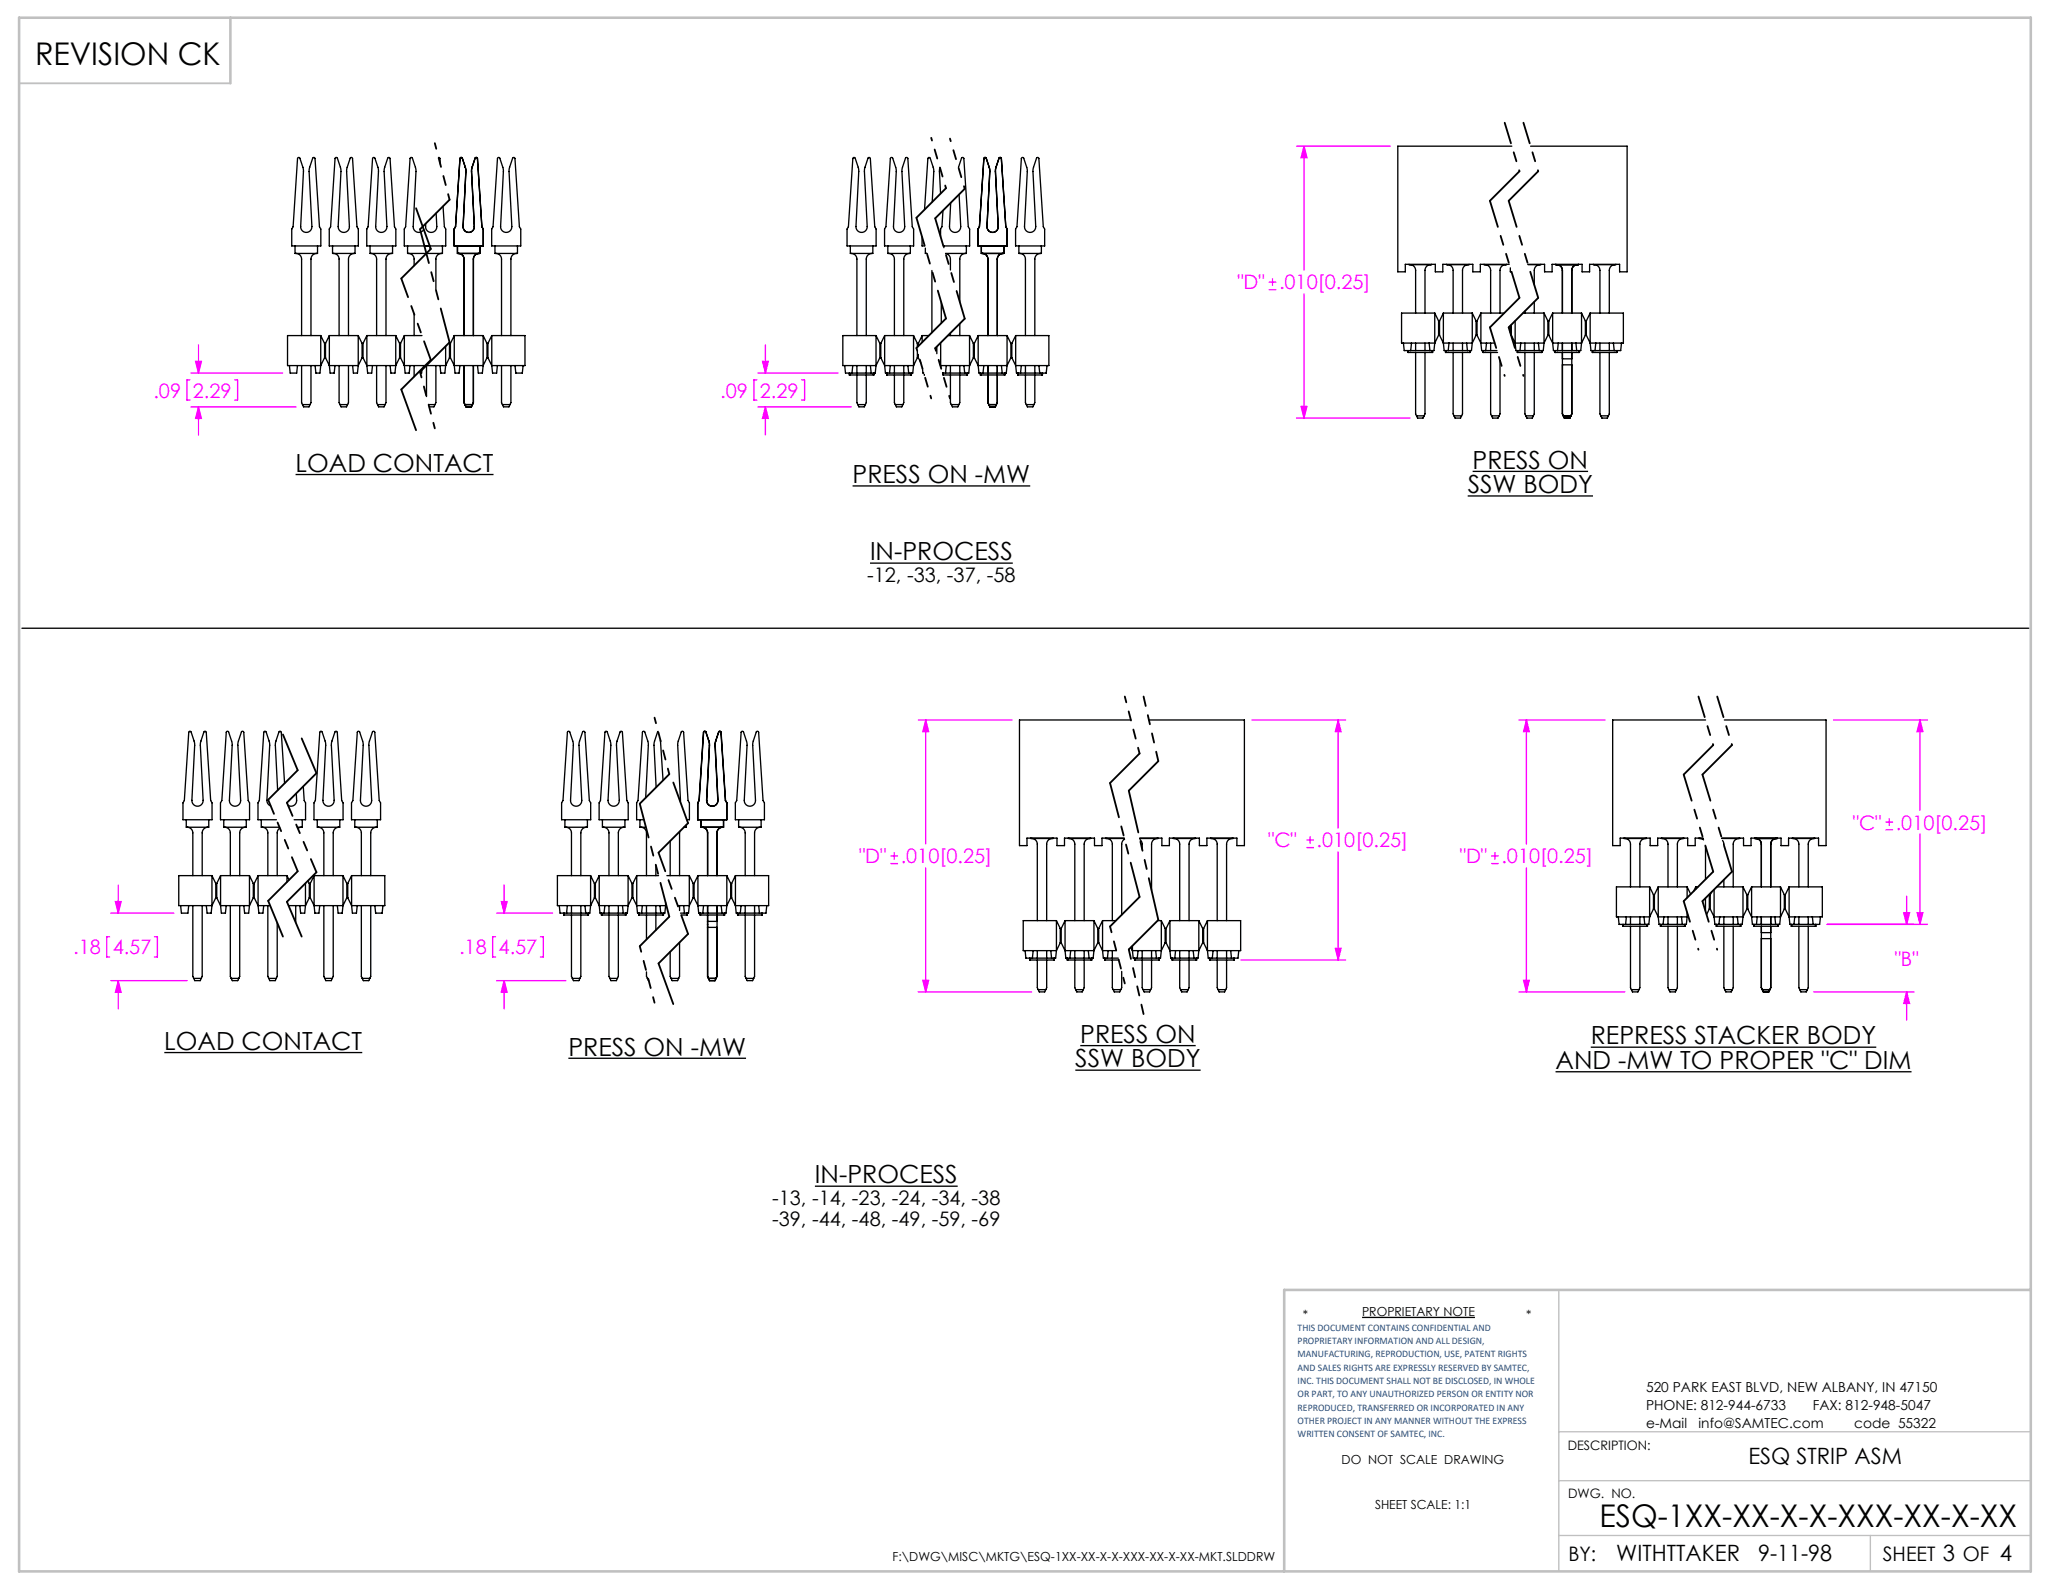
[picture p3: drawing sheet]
<svg xmlns="http://www.w3.org/2000/svg" width="279mm" height="216mm" viewBox="0 0 279 216" stroke-linecap="round" stroke-linejoin="round" font-family="sans-serif">
<g fill="none" stroke="#000" stroke-width=".18">
<path d="M40 64.3h26.8M115.5 65.8h24M117.8 76.3h19.4M198.8 67.2h16.9M199.4 63.8h15.7M3 85.1h271.8M22.3 142.6h26.8M77 143.3h24M145.6 145h17M146.3 141.6h15.6M210.7 145.2h48.2M215.4 141.8h38.7"/>
<path d="M110.4 160.7h19.3M184.5 178.4h15.3"/>
</g>
<path d="M211.1 174.7v38.1M211.1 193.9h63.9M211.1 208h63.9M211.1 200.6h63.9M253.3 208v4.8" fill="none" stroke="#c0c0c0" stroke-width=".18"/>
<path d="M2.6 11.3h28.6" fill="none" stroke="#c0c0c0" stroke-width=".25"/>
<path d="M2.6 2.4h272.4v210.4h-272.4zM31.2 2.4v8.9M275 174.7h-101.1v38.1" fill="none" stroke="#c0c0c0" stroke-width=".35"/>
<g fill="none" stroke="#f0f" stroke-width=".18">
<path d="M175.6 19.8h12.7M176.6 19.8l.4 1.6h-.8zM176.6 19.8v16.8M171.8 39.2h1.1M171.8 38.2h1.1M172.3 37.7v1M176.6 39.8v16.8M25.7 51.5h-.4v2.7h.4M25.9 50.5h12.4M25.9 55.1h14.2M26.5 49h.8l-.4 1.5zM26.9 55.1l.4 1.6h-.8z"/>
<path d="M26.9 46.7v3.8M26.9 55.1v3.8M31.8 51.5h.4v2.7h-.4M102.5 51.5h-.4v2.7h.4M102.6 50.5h10.9M102.6 55.1h12.7M103.3 49h.8l-.4 1.5zM103.7 55.1l.4 1.6h-.8zM103.7 46.7v3.8M103.7 55.1v3.8M108.6 51.5h.4v2.7h-.4M175.6 56.6h15.4"/>
<path d="M176.2 55.1h.8l-.4 1.5zM124.4 97.5h12.7M125.4 97.5l.4 1.6h-.8zM125.4 97.5v16.8M169.5 97.5h12.7M181.2 97.5v14.7M181.2 97.5l.4 1.6h-.8zM205.7 97.5h11.7M206.7 97.5l.4 1.6h-.8zM206.7 97.5v16.8M248.3 97.5h12.7M260 97.5v12.2"/>
<path d="M260 97.5l.4 1.6h-.8zM16 119.9v3.8M68.3 119.9v3.8M120.6 117h1M120.6 115.9h1M121.1 115.4v1M125.4 117.5v16.8M176.9 114.8h1.1M176.9 113.8h1.1M177.4 113.3v1M181.2 115.4v14.6M201.9 117h1.1"/>
<path d="M201.9 115.9h1.1M202.5 115.4v1M206.7 117.5v16.8M255.4 112.4h1M255.4 111.4h1M255.9 110.8v1.1M260 113v12.2M14.9 126.9h-.4v2.7h.4M15 123.7h8.6M15 132.8h10.4M15.6 122.1h.8l-.4 1.6zM16 132.8l.4 1.6h-.8z"/>
<path d="M16 132.8v3.8M20.9 126.9h.4v2.7h-.4M67.1 126.9h-.4v2.7h.4M67.3 123.7h7.5M67.3 132.8h9.3M67.9 122.1h.8l-.4 1.6zM68.3 132.8l.4 1.6h-.8zM68.3 132.8v3.8M73.2 126.9h.4v2.7h-.4M124.4 134.3h15.3M125 132.8h.8l-.4 1.5zM168.1 130h14.1"/>
<path d="M180.8 128.5h.8l-.4 1.5zM205.7 134.3h14.4M206.3 132.8h.8l-.4 1.5zM245.6 134.3h13.6M247.5 125.2h13.5M257.8 123.6h.8l-.4 1.6zM258.2 134.3l.4 1.6h-.8zM258.2 121.4v3.8M258.2 134.3v3.9M259.6 123.6h.8l-.4 1.6z"/>
</g>
<g fill="none" stroke="#000" stroke-width=".25" stroke-dasharray="6.3 1.3 1.3 1.3 1.3 1.3">
<path d="M56.3 28.2l2 5.5M58.3 33.7l-4 4M60.9 27.1l-4 4M128.1 25.5l-4 4M130.7 25.6l-4 4M205.8 23.2l-4 4M208.3 23.2l-4 4M54.3 52.8l2 5.5M58.3 48.8l-4 4M60.9 46.4l-4 4M128.1 43.1l-4 4M130.7 43.2l-4 4"/>
<path d="M205.8 40.3l-4 4M208.3 40.3l-4 4M38.3 99.5l2 4.8M40.3 104.3l-4 4M40.3 118l-4 4M40.9 100l2 4.7M42.9 104.7l-4 4M42.9 118.1l-4 4M90.6 104.9l-4 4M91.2 106l2 5.5M93.2 111.5l-4 4M154.3 102.1l-4 4"/>
<path d="M156.9 103.1l-4 4M232 100.9l-4 4M232 118.1l-4 4M234.6 100.9l-4 4M234.6 118.1l-4 4M36.3 122l2 4.9M38.9 122.1l2 4.8M89.2 130.5l2 5.5M90.6 124.2l-4 4M93.2 126.5l-4 4M154.3 121.5l-4 4M156.9 124.6l-4 4"/>
</g>
<path d="M54.3 37.7l4 11.1M89.2 115.5l4 11" fill="none" stroke="#000" stroke-width=".25" stroke-dasharray="6.3 1.3 1.3 1.3 1.3 1.3" stroke-dashoffset="3.7"/>
<path d="M58.9 19.4l2 7.7M56.9 50.4l2 7.6M88.6 97.2l2 7.7M86.6 128.2l2 7.6" fill="none" stroke="#000" stroke-width=".25" stroke-dasharray="6.3 1.3 1.3 1.3 1.3 1.3" stroke-dashoffset="5.6"/>
<path d="M56.9 31.1l4 15.3M86.6 108.9l4 15.3M150.3 106.1l4 15.4" fill="none" stroke="#000" stroke-width=".25" stroke-dasharray="6.3 1.3 1.3 1.3 1.3 1.3" stroke-dashoffset="1.6"/>
<path d="M126.1 18.7l2 6.8M128.7 18.8l2 6.8M124.1 47.1l2 6.9M126.7 47.2l2 6.8" fill="none" stroke="#000" stroke-width=".25" stroke-dasharray="6.3 1.3 1.3 1.3 1.3 1.3" stroke-dashoffset="6"/>
<path d="M124.1 29.5l4 13.6M126.7 29.6l4 13.6" fill="none" stroke="#000" stroke-width=".25" stroke-dasharray="6.3 1.3 1.3 1.3 1.3 1.3" stroke-dashoffset="2.4"/>
<path d="M36.3 108.3l4 9.7" fill="none" stroke="#000" stroke-width=".25" stroke-dasharray="6.3 1.3 1.3 1.3 1.3 1.3" stroke-dashoffset="4.3"/>
<path d="M38.9 108.7l4 9.4" fill="none" stroke="#000" stroke-width=".25" stroke-dasharray="6.3 1.3 1.3 1.3 1.3 1.3" stroke-dashoffset="4.4"/>
<path d="M203.8 16.6l2 6.6M206.3 16.6l2 6.6M201.8 44.3l2 6.6M204.3 44.3l2 6.6M230 94.3l2 6.6M232.6 94.3l2 6.6M228 122.1l2 6.5M230.6 122.1l2 6.5" fill="none" stroke="#000" stroke-width=".25" stroke-dasharray="6.3 1.3 1.3 1.3 1.3 1.3" stroke-dashoffset="3.4"/>
<path d="M201.8 27.2l4 13.1M204.3 27.2l4 13.1M228 104.9l4 13.2M230.6 104.9l4 13.2" fill="none" stroke="#000" stroke-width=".25" stroke-dasharray="6.3 1.3 1.3 1.3 1.3 1.3" stroke-dashoffset="2.7"/>
<path d="M152.3 94.3l2 7.8M150.3 125.5l2 7.7" fill="none" stroke="#000" stroke-width=".25" stroke-dasharray="6.3 1.3 1.3 1.3 1.3 1.3" stroke-dashoffset="5.5"/>
<path d="M154.9 94.3l2 8.8M152.9 128.6l2 8.8" fill="none" stroke="#000" stroke-width=".25" stroke-dasharray="6.3 1.3 1.3 1.3 1.3 1.3" stroke-dashoffset="5"/>
<path d="M152.9 107.1l4 17.5" fill="none" stroke="#000" stroke-width=".25" stroke-dasharray="6.3 1.3 1.3 1.3 1.3 1.3" stroke-dashoffset=".5"/>
<g fill="#f0f">
<path d="M26.5 49h.8l-.4 1.5zM26.9 55.1l.4 1.6h-.8zM103.3 49h.8l-.4 1.5zM103.7 55.1l.4 1.6h-.8zM15.6 122.1h.8l-.4 1.6zM16 132.8l.4 1.6h-.8zM67.9 122.1h.8l-.4 1.6zM68.3 132.8l.4 1.6h-.8zM176.6 19.8l.4 1.6h-.8zM176.2 55.1h.8l-.4 1.5zM206.7 97.5l.4 1.6h-.8zM206.3 132.8h.8l-.4 1.5zM259.6 123.6h.8l-.4 1.6zM260 97.5l.4 1.6h-.8zM257.8 123.6h.8l-.4 1.6zM258.2 134.3l.4 1.6h-.8zM125.4 97.5l.4 1.6h-.8zM125 132.8h.8l-.4 1.5z"/>
<path d="M181.2 97.5l.4 1.6h-.8zM180.8 128.5h.8l-.4 1.5z"/>
</g>
<g fill="none" stroke="#000" stroke-width=".18">
<path d="M204.8 19.8h-15.5v17h1v-1h4.1v1h1v-1h4.1v1h1v-1h3.9M207.3 19.8h13.1v17h-1.1v-1h-4v1h-1v-1h-4.1v1h-1v-1h-2.3M40 33.3v1h3v-1M40.1 34.3a.76 .76 0 0 1 .7 .8v10.4M40.3 21.4l.2-.1 .1 .1 .5 1.7-.4 7.6a.76 .76 0 0 0 .8 .8 .76 .76 0 0 0 .7-.8l-.3-7.5 .4-1.8a.17 .17 0 0 1 .2-.1 .17 .17 0 0 1 .2 .2l.6 9.2 .1 .3v2.3h-3.9v-2.3l.2-.3zM42.9 34.3a.76 .76 0 0 0-.8 .8v10.4M45 33.3v1h3.1v-1M45.2 34.3a.76 .76 0 0 1 .7 .8v10.4M45.4 21.4l.2-.1 .1 .1 .5 1.7-.4 7.6a.76 .76 0 0 0 .8 .8 .76 .76 0 0 0 .7-.8l-.4-7.5 .5-1.8a.17 .17 0 0 1 .2-.1 .17 .17 0 0 1 .1 .2l.6 9.2 .2 .3v2.3h-3.9v-2.3l.2-.3zM48 34.3a.76 .76 0 0 0-.8 .8v10.4M50.1 33.3v1h3.1v-1M50.2 34.3a.76 .76 0 0 1 .8 .8v10.4"/>
<path d="M50.5 21.4l.2-.1 .1 .1 .5 1.7-.4 7.6a.76 .76 0 0 0 .7 .8 .76 .76 0 0 0 .8-.8l-.4-7.5 .5-1.8a.17 .17 0 0 1 .2-.1 .17 .17 0 0 1 .1 .2l.6 9.2 .2 .3v2.3h-3.9v-2.3l.2-.3zM53 34.3a.76 .76 0 0 0-.7 .8v10.4M55.2 33.3v1h4.7v-1M55.3 34.3a.76 .76 0 0 1 .8 .8v.9M58.2 33.4v.4M59.1 28.9l.1 1.8a.76 .76 0 0 1-.8 .8 .76 .76 0 0 1-.8-.8l.1-.4M59.4 21.3l.2 .1v.8M59.8 34.3a.76 .76 0 0 0-.8 .8v4.2M60 27.9l.2 2.8 .2 .3v2.3h-5.6v-2.3l.1-.3 .6-9.2a.17 .17 0 0 1 .2-.2 .17 .17 0 0 1 .2 .1l.4 1.8-.3 7.5a.76 .76 0 0 0 .5 .8 .76 .76 0 0 0 .9-.4M62 33.3v1h3v-1M62.1 34.3a.76 .76 0 0 1 .7 .8v10.4M62.3 21.4l.2-.1 .1 .1 .5 1.7-.4 7.6a.76 .76 0 0 0 .8 .8 .76 .76 0 0 0 .7-.8l-.3-7.5 .4-1.8a.17 .17 0 0 1 .2-.1 .17 .17 0 0 1 .2 .2l.6 9.2 .1 .3v2.3h-3.9v-2.3l.2-.3z"/>
<path d="M64.9 34.3a.76 .76 0 0 0-.8 .8v10.4M67 33.3v1h3.1v-1M67.2 34.3a.76 .76 0 0 1 .7 .8v10.4M67.4 21.4l.2-.1 .1 .1 .5 1.7-.4 7.6a.76 .76 0 0 0 .8 .8 .76 .76 0 0 0 .7-.8l-.4-7.5 .5-1.8a.17 .17 0 0 1 .2-.1 .17 .17 0 0 1 .1 .2l.6 9.2 .2 .3v2.3h-3.9v-2.3l.2-.3zM70 34.3a.76 .76 0 0 0-.8 .8v10.4M115.2 33.3v1h3v-1M115.3 34.3a.76 .76 0 0 1 .8 .8v10.4M115.5 21.4l.2-.1 .1 .1 .5 1.7-.4 7.6a.76 .76 0 0 0 .8 .8 .76 .76 0 0 0 .7-.8l-.3-7.5 .5-1.8a.17 .17 0 0 1 .1-.1 .17 .17 0 0 1 .2 .2l.6 9.2 .2 .3v2.3h-4v-2.3l.2-.3zM118.1 34.3a.76 .76 0 0 0-.8 .8v10.4M120.2 33.3v1h3.1v-1M120.4 34.3a.76 .76 0 0 1 .7 .8v10.4M120.6 21.4l.2-.1 .1 .1 .5 1.7-.4 7.6a.76 .76 0 0 0 .8 .8 .76 .76 0 0 0 .7-.8l-.4-7.5 .5-1.8a.17 .17 0 0 1 .2-.1 .17 .17 0 0 1 .2 .2l.6 9.2 .1 .3v2.3h-3.9v-2.3l.2-.3z"/>
<path d="M123.2 34.3a.76 .76 0 0 0-.8 .8v10.4M124.9 32.1v1.2h.3M125.3 33.6v.7h.2M126.2 36.6v8.4M126.3 27.4l.2-4.3-.5-1.7a.17 .17 0 0 0-.2-.1 .17 .17 0 0 0-.1 .2l-.5 6.9M127.3 22.7l-.1 .5 .2 3M127.7 28.5l-.1 2.2-.2 .3v1M127.8 33.3v.2M129.8 22.7l.4-1.3a.17 .17 0 0 1 .2-.1 .17 .17 0 0 1 .1 .2l.6 9.2 .2 .3v2.3h-3.5M129.9 26.3l.2 4.4a.76 .76 0 0 1-.7 .8 .76 .76 0 0 1-.8-.8l.2-3.2M130.8 34.3a.76 .76 0 0 0-.8 .8v5.8M130.9 33.3v1h-2.8a.76 .76 0 0 1 .6 .8v1.5"/>
<path d="M132.9 33.3v1h3.1v-1M133 34.3a.76 .76 0 0 1 .8 .8v10.4M133.3 21.4l.1-.1 .2 .1 .5 1.7-.4 7.6a.76 .76 0 0 0 .7 .8 .76 .76 0 0 0 .8-.8l-.4-7.5 .5-1.8a.17 .17 0 0 1 .2-.1 .17 .17 0 0 1 .1 .2l.6 9.2 .2 .3v2.3h-3.9v-2.3l.1-.3zM135.8 34.3a.76 .76 0 0 0-.7 .8v10.4M138 33.3v1h3v-1M138.1 34.3a.76 .76 0 0 1 .8 .8v10.4M138.4 21.4l.1-.1 .2 .1 .4 1.7-.3 7.6a.76 .76 0 0 0 .7 .8 .76 .76 0 0 0 .8-.8l-.4-7.5 .5-1.8a.17 .17 0 0 1 .2-.1 .17 .17 0 0 1 .1 .2l.6 9.2 .2 .3v2.3h-4v-2.3l.2-.3zM140.9 34.3a.76 .76 0 0 0-.8 .8v10.4M190.8 35.8h3.1M191 35.9a.76 .76 0 0 1 .7 .7v5.8M193.8 35.9a.76 .76 0 0 0-.8 .7v5.8M195.9 35.8h3.1"/>
<path d="M196 35.9a.76 .76 0 0 1 .8 .7v5.8M198.8 35.9a.76 .76 0 0 0-.7 .7v5.8M201 35.8h3M201.1 35.9a.76 .76 0 0 1 .8 .7v5.8M203.9 35.9a.76 .76 0 0 0-.7 .7v5.8M204.5 36.3v.5h.2M208.6 35.9a.76 .76 0 0 0-.8 .7v2M208.7 35.8l-1.7 .1M210.7 35.8h3.1M210.8 35.9a.76 .76 0 0 1 .8 .7v5.8M213.6 35.9a.76 .76 0 0 0-.7 .7v5.8M215.8 35.8h3"/>
<path d="M215.9 35.9a.76 .76 0 0 1 .8 .7v5.8M218.7 35.9a.76 .76 0 0 0-.7 .7v5.8M39.2 49.5l.1 1h.9l.1-1M40.8 49.5v5l.3 .6h.7l.3-.6v-5M41 54.8h1M42.7 49.5l.1 1h.5l.1-1M43.4 45.5h-4.5v4h4.5M43.4 45.5v4M43.4 45.5l.6 1M44 48.4h.1M44 46.5h.1M44 46.5v1.9"/>
<path d="M44 48.4l-.6 1.1M44.1 48.4l.5 1.1M44.1 46.5v1.9M44.6 49.5h3.9M44.6 49.5l.1 1h.6l.1-1M44.6 45.5h3.9M44.6 45.5v4M44.6 45.5l-.5 1M45.9 49.5v5l.3 .6h.7l.3-.6v-5M46.1 54.8h1M47.8 49.5l.1 1h.5l.1-1M48.5 45.5v4"/>
<path d="M48.5 45.5l.5 1M49 48.4h.2M49 46.5h.2M49 46.5v1.9M49 48.4l-.5 1.1M49.2 46.5v1.9M49.2 48.4l.5 1.1M49.7 49.5h3.9M49.7 49.5l.1 1h.5l.1-1M49.7 45.5h3.9M49.7 45.5v4M49.7 45.5l-.5 1"/>
<path d="M51 49.5v5l.3 .6h.7l.3-.6v-5M51.1 54.8h1.1M52.8 49.5l.1 1h.6l.1-1M53.6 45.5v4M53.6 45.5l.5 1M54.1 48.4h.1M54.1 46.5h.1M54.1 46.5v1.9M54.1 48.4l-.5 1.1M54.2 46.5v1.9M54.2 48.4l.6 1.1M54.8 49.5h2.8"/>
<path d="M54.8 49.5l.1 1h.5l.1-1M54.8 45.5h2.4M54.8 45.5v4M54.8 45.5l-.6 1M56.1 42.5v3M56.1 49.5v1.5M57.1 50.1v.4h-.2M57.4 49.5v.2M57.7 49.5h2.7M57.8 49.5v4.2M58 54.8h.9M59 49.5v5l-.2 .6h-.7"/>
<path d="M59.6 49.5l.1 1h.5l.2-1M60.4 46.9v2.6M60.8 46.4l.1 .1M60.9 46.5v1.9M60.9 48.4l-.5 1.1M60.9 48.4h.1M60.9 46.5h.1M61 46.5v1.9M61 48.4l.5 1.1M61.5 45.5v4M61.5 49.5h3.9M61.5 49.5l.1 1h.6l.1-1"/>
<path d="M61.5 45.5h3.9M61.5 45.5l-.5 1M62.8 49.5v5l.3 .6h.7l.3-.6v-5M63 54.8h1M64.7 49.5l.1 1h.5l.1-1M65.4 45.5v4M65.4 45.5l.6 1M66 46.5v1.9M66 48.4l-.6 1.1M66 48.4h.1M66 46.5h.1M66.1 46.5v1.9"/>
<path d="M66.1 48.4l.5 1.1M66.6 45.5v4M66.6 45.5h4.5v4h-4.5M66.6 49.5l.1 1h.6l.1-1M66.6 45.5l-.5 1M67.9 49.5v5l.3 .6h.7l.3-.6v-5M68 54.8h1.1M69.8 49.5l.1 1h.8l.1-1M114.4 49.5l.1 1h.9M115 50.5l.1 .3M115.1 50.5v.3M115.1 50.8h.1"/>
<path d="M115.1 50.8h3.2M115.4 50.5h2.6M115.5 49.5l-.1 1M116.1 49.5v1M116.1 50.8v3.7l.1 .3M116.2 54.8h1M117.3 50.8v3.7l-.2 .6h-.8l-.1-.3M117.3 49.5v1M117.9 49.5l.1 1M118.3 50.5v.3M118.4 50.5l-.1 .3M118.6 45.5h-4.5v4h4.5"/>
<path d="M118.6 49.5l-.1 1h-.5M118.6 45.5v4M118.6 45.5l.6 1M119.2 48.4h.1M119.2 46.5h.1M119.2 46.5v1.9M119.2 48.4l-.6 1.1M119.3 48.4l.5 1.1M119.3 46.5v1.9M119.8 49.5h3.9M119.8 49.5l.1 1h.6M119.8 45.5h3.9"/>
<path d="M119.8 45.5l-.5 1M119.8 45.5v4M120.1 50.5l.1 .3M120.2 50.5v.3M120.2 50.8h.1M120.2 50.8h3.2M120.5 50.5h2.6M120.6 49.5l-.1 1M121.1 49.5v1M121.1 50.8v3.7l.2 .3M121.3 54.8h1M122.4 50.8v3.7l-.3 .6h-.7l-.1-.3"/>
<path d="M122.4 49.5v1M123 49.5l.1 1M123.4 50.5v.3M123.7 49.5l-.1 1h-.5M123.7 45.5v4M123.7 45.5l.5 1M124.2 48.4h.2M124.2 46.5h.2M124.2 46.5v.5M124.2 47.6v.8M124.2 48.4l-.5 1.1M124.4 48.4l.3 .7"/>
<path d="M124.4 46.5v.4M124.4 48v.4M124.9 45.5h.9M124.9 45.5l-.5 1M124.9 45.5v.9M124.9 49.9l.1 .6h.1M125.2 50.7v.1M125.2 50.8h.1M126.8 47.1v.4M126.9 46.9v1M127.3 49.3l.1 .2M127.4 49.5h3.9"/>
<path d="M127.4 46.4v3.1M127.4 49.5v.3M127.5 41v2.8M127.6 50.5h.5M127.7 50.5v.1M127.7 50.8h.1M127.7 50.5v.3M127.8 50.8h.1M127.8 50.8h3.2M128.1 50.5h2.6M128.2 49.5l-.1 1M128.4 45.5h2.9"/>
<path d="M128.7 50.8v3.7l.3 .6h.7l.3-.6v-3.7M128.7 45.1v.4M128.7 49.5v1M128.8 54.8h1.1M130 43.8v1.7M130 49.5v1M130.5 49.5l.2 1M131 50.5v.3M131.3 49.5l-.1 1h-.5M131.3 45.5v4M131.3 45.5l.5 1M131.8 48.4h.2"/>
<path d="M131.8 46.5h.2M131.8 46.5v1.9M131.8 48.4l-.5 1.1M132 46.5v1.9M132 48.4l.5 1.1M132.5 49.5h3.9M132.5 49.5l.1 1h.5M132.5 45.5h3.9M132.5 45.5v4M132.5 45.5l-.5 1M132.8 50.5v.3M132.8 50.8h3.2"/>
<path d="M133.1 50.5h2.6M133.2 49.5l-.1 1M133.8 50.8v3.7l.3 .6h.7l.3-.6v-3.7M133.8 49.5v1M133.9 54.8h1M135.1 49.5v1M135.6 49.5l.1 1M136 50.5v.3M136.1 50.5l-.1 .3M136.4 49.5l-.1 1h-.6M136.4 45.5v4M136.4 45.5l.5 1"/>
<path d="M136.9 48.4h.1M136.9 46.5h.1M136.9 46.5v1.9M136.9 48.4l-.5 1.1M137 46.5v1.9M137 48.4l.6 1.1M137.6 45.5h4.5v4h-4.5M137.6 49.5l.1 1h.5M137.6 45.5v4M137.6 45.5l-.6 1M137.8 50.5l.1 .3M137.9 50.8h3.2"/>
<path d="M137.9 50.5v.3M138.2 50.5h2.6M138.3 49.5l-.1 1M138.9 50.8v3.7l.2 .6h.8l.2-.6v-3.7M138.9 49.5v1M139 54.8h1M140.1 49.5v1M140.7 49.5l.1 1M141.1 50.5v.3M141.2 50.5l-.1 .3M141.8 49.5l-.1 1h-.9M190.1 46.5l.1 1h.9"/>
<path d="M190.7 47.5v.2M190.8 47.7h.1M190.8 47.7h3.2M191.1 47.5h2.6M191.2 46.5l-.1 1M191.7 47.7v8.4l.3 .5h.7l.3-.5v-8.4M191.7 46.5v1M191.8 56.3h1.1M193 46.5v1M193.6 46.5l.1 1M194 47.5v.2M194.3 42.4h-4.5v4.1h4.5"/>
<path d="M194.3 46.5l-.1 1h-.5M194.3 42.4v4.1M194.3 42.4l.5 1.1M194.8 45.4h.2M194.8 43.5h.2M194.8 43.5v1.9M194.8 45.4l-.5 1.1M195 45.4l.5 1.1M195 43.5v1.9M195.5 46.5h3.9M195.5 42.4h3.9M195.5 46.5l.1 1h.5"/>
<path d="M195.5 42.4v4.1M195.5 42.4l-.5 1.1M195.8 47.5v.2M195.8 47.7h.1M195.8 47.7h3.3M196.1 47.5h2.6M196.2 46.5l-.1 1M196.8 47.7v8.4l.3 .5h.7l.3-.5v-8.4M196.8 46.5v1M196.9 56.3h1M198.1 46.5v1M198.6 46.5l.1 1"/>
<path d="M199.1 47.5v.2M199.4 46.5l-.1 1h-.6M199.4 42.4v4.1M199.4 42.4l.5 1.1M199.9 45.4h.1M199.9 43.5h.1M199.9 43.5v1.9M199.9 45.4l-.5 1.1M200 45.4l.6 1.1M200 43.5v1.9M200.6 46.5h1.8M200.6 42.4h3.1"/>
<path d="M200.6 46.5l.1 1h.5M200.6 42.4v4.1M200.6 42.4l-.6 1.1M200.8 47.5l.1 .2M200.9 47.5v.2M200.9 47.7h.1M200.9 47.7h1.9M201.2 47.5h1.5M201.3 46.5l-.1 1M201.9 47.7v8.4l.2 .5h.8l.3-.5v-7.3M201.9 46.5v1M202 56.3h1"/>
<path d="M204.6 44.1v1M204.6 45.4h.1M204.7 45.4l.5 1.1M204.7 44v1.4M205.2 46.5h3.9M205.2 46.5l.1 1h.6M205.2 43.5v3M205.5 47.5v.2M205.6 47.7h.1M205.6 47.7h3.2M205.9 47.5h2.6M206 46.5l-.1 1"/>
<path d="M206.3 42.4h2.8M206.5 42.1v.3M206.5 46.5v1M206.5 47.7v8.4l.3 .5h.7l.3-.5v-8.4M206.6 56.3h1.1M207.8 40.9v1.5M207.8 46.5v1M208.4 46.5l.1 1M208.8 47.5v.2M209.1 46.5l-.1 1h-.5M209.1 42.4v4.1M209.1 42.4l.5 1.1"/>
<path d="M209.6 43.5v1.9M209.6 45.4l-.5 1.1M209.6 45.4h.2M209.6 43.5h.2M209.8 43.5v1.9M209.8 45.4l.5 1.1M210.3 46.5h3.9M210.3 42.4h3.9M210.3 46.5l.1 1h.5M210.3 42.4v4.1M210.3 42.4l-.5 1.1M210.6 47.5v.2"/>
<path d="M210.6 47.7h.1M210.6 47.7h3.3M210.9 47.5h2.6M211 46.5l-.1 1M211.6 47.7v8.4l.3 .5h.7l.3-.5v-8.4M211.6 46.5v1M211.6 48.6h1.3M211.6 49.4h1.3M211.7 56.3h1M212.9 46.5v1M213.4 46.5l.1 1M213.9 47.5v.2"/>
<path d="M214.2 46.5l-.1 1h-.6M214.2 42.4v4.1M214.2 42.4l.5 1.1M214.7 43.5v1.9M214.7 45.4l-.5 1.1M214.7 45.4h.1M214.7 43.5h.1M214.8 45.4l.6 1.1M214.8 43.5v1.9M215.4 42.4h4.5v4.1h-4.5M215.4 42.4v4.1M215.4 46.5l.1 1h.5"/>
<path d="M215.4 42.4l-.6 1.1M215.6 47.5l.1 .2M215.7 47.5v.2M215.7 47.7h.1M215.7 47.7h3.2M216 47.5h2.6M216.1 46.5l-.1 1M216.7 47.7v8.4l.2 .5h.8l.3-.5v-8.4M216.7 46.5v1M216.8 56.3h1M218 46.5v1M218.5 46.5l.1 1"/>
<path d="M218.9 47.5v.2M219 47.5l-.1 .2M219.6 46.5l-.1 1h-.9M25.6 99.1l.2-.1 .1 .2 .5 1.6-.4 7.6a.76 .76 0 0 0 .7 .8 .76 .76 0 0 0 .8-.8l-.4-7.5 .5-1.7a.17 .17 0 0 1 .2-.2 .17 .17 0 0 1 .1 .2l.6 9.2 .2 .3v2.3h-3.9v-2.3l.2-.3zM30.7 99.1l.1-.1 .2 .2 .4 1.6-.3 7.6a.76 .76 0 0 0 .7 .8 .76 .76 0 0 0 .8-.8l-.4-7.5 .5-1.7a.17 .17 0 0 1 .2-.2 .17 .17 0 0 1 .1 .2l.6 9.2 .2 .3v2.3h-3.9v-2.3l.1-.3zM43.4 99.1l.1-.1 .1 .2 .5 1.6-.4 7.6a.76 .76 0 0 0 .8 .8 .76 .76 0 0 0 .8-.8l-.4-7.5 .5-1.7a.17 .17 0 0 1 .1-.2 .17 .17 0 0 1 .2 .2l.6 9.2 .2 .3v2.3h-4v-2.3l.2-.3zM48.4 99.1l.2-.1 .1 .2 .5 1.6-.4 7.6a.76 .76 0 0 0 .8 .8 .76 .76 0 0 0 .7-.8l-.3-7.5 .4-1.7a.17 .17 0 0 1 .2-.2 .17 .17 0 0 1 .2 .2l.6 9.2 .1 .3v2.3h-3.9v-2.3l.2-.3zM76.9 99.1l.1-.1 .2 .2 .4 1.6-.3 7.6a.76 .76 0 0 0 .7 .8 .76 .76 0 0 0 .8-.8l-.4-7.5 .5-1.7a.17 .17 0 0 1 .2-.2 .17 .17 0 0 1 .1 .2l.6 9.2 .2 .3v2.3h-3.9v-2.3l.1-.3zM82 99.1l.1-.1 .1 .2 .5 1.6-.4 7.6a.76 .76 0 0 0 .8 .8 .76 .76 0 0 0 .8-.8l-.4-7.5 .5-1.7a.17 .17 0 0 1 .2-.2 .17 .17 0 0 1 .1 .2l.6 9.2 .2 .3v2.3h-4v-2.3l.2-.3zM89.1 99.1l-.5 1.7 .3 5.8M95.3 99.2a.17 .17 0 0 1 .1-.2 .17 .17 0 0 1 .2 .2l.5 1.7-.4 7.5a.76 .76 0 0 0 .8 .8 .76 .76 0 0 0 .7-.8l-.4-7.5 .5-1.7a.17 .17 0 0 1 .2-.2 .17 .17 0 0 1 .1 .2M95.3 99.2a.17 .17 0 0 1 .1-.2 .17 .17 0 0 1 .2 .2l.5 1.7-.4 7.5a.76 .76 0 0 0 .8 .8 .76 .76 0 0 0 .7-.8l-.3-7.5 .4-1.7a.17 .17 0 0 1 .2-.2 .17 .17 0 0 1 .2 .2"/>
<path d="M95.3 99.2l-.6 9.2-.2 .3M97.6 99.2l.6 9.2 .2 .3v2.3M97.7 99.2l.6 9.2 .1 .3v2.3h-3.9v-2.3M100.4 99.1l.2-.1 .1 .2 .5 1.6-.4 7.6a.76 .76 0 0 0 .8 .8 .76 .76 0 0 0 .7-.8l-.4-7.5 .5-1.7a.17 .17 0 0 1 .2-.2 .17 .17 0 0 1 .1 .2l.6 9.2 .2 .3v2.3h-3.9v-2.3l.2-.3zM153.2 97.5h-15.1v17h1v-1h4.1v1h1v-1h4v1h1v-1h3.1M155.6 97.5h12.9v17h-1v-1h-4v1h-1.1v-1h-4v1h-1v-1h-3.1M231 97.5h-12.6v17h1v-1h4.1v1h1v-1h4.1v1h1v-1h1M233.5 97.5h13.8v17h-1v-1h-4.1v1h-1v-1h-4v1h-1.1v-1h-2.9M25.2 111v1h3.1v-1M25.4 112a.76 .76 0 0 1 .7 .8v5.8M28.1 112a.76 .76 0 0 0-.7 .8v5.8M28.7 118.6h-4.5v4.1h4.5"/>
<path d="M28.7 118.6v4.1M28.7 118.6l.5 1.1M29.2 119.7h.2M29.2 119.7v1.9M29.4 119.7v1.9M29.9 118.6h3.9M29.9 118.6v4.1M29.9 118.6l-.5 1.1M30.3 111v1h3.1v-1M30.4 112a.76 .76 0 0 1 .8 .8v5.8M33.2 112a.76 .76 0 0 0-.7 .8v5.8M33.8 118.6v4.1"/>
<path d="M33.8 118.6l.5 1.1M34.3 119.7h.1M34.3 119.7v1.9M34.4 119.7v1.9M35 118.6h3.9M35 118.6v4.1M35 118.6l-.6 1.1M35.4 111v1h2.5M35.5 112a.76 .76 0 0 1 .8 .8v5.8M36.7 109.2l-.1-.1a.76 .76 0 0 1-.5-.7l.4-7.5-.5-1.7a.17 .17 0 0 0-.1-.2 .17 .17 0 0 0-.2 .2l-.6 9.2-.2 .3v2.3h2.5M37.9 112.2l-.2 .2-.2 .4v5.8M38.5 106.1l-.4-6.9a.17 .17 0 0 0-.1-.2 .17 .17 0 0 0-.2 .2l-.5 1.6 .3 6.2"/>
<path d="M38.9 118.6v.9M38.9 118.6l.2 .6M40.1 107.5l.1 .9a.75 .75 0 0 1-.4 .7 .75 .75 0 0 1-.8 0M40.8 112l-.5 .2M40.9 111v1h-.6M41.1 106.5l.1 1.9 .2 .3v2.3h-1.6M41.4 119.6v3.1M41.7 119.3l.2 .4M41.9 119.7v1.9M41.9 119.7h.1M42 119.7v1.9M42.5 118.6v4.1"/>
<path d="M42.5 118.6h4M42.5 118.6l-.5 1.1M43 111v1h3v-1M43.1 112a.76 .76 0 0 1 .8 .8v5.8M45.9 112a.76 .76 0 0 0-.8 .8v5.8M46.5 118.6v4.1M46.5 118.6l.5 1.1M47 119.7v1.9M47 119.7h.1M47.1 119.7v1.9M47.6 118.6v4.1M47.6 118.6h4.5v4.1h-4.5"/>
<path d="M47.6 118.6l-.5 1.1M48.1 111v1h3v-1M48.2 112a.76 .76 0 0 1 .7 .8v5.8M51 112a.76 .76 0 0 0-.8 .8v5.8M76.5 111v1h3.1v-1M76.6 112a.76 .76 0 0 1 .8 .8v5.8M79.4 112a.76 .76 0 0 0-.7 .8v5.8M80 118.6h-4.5v4.1h4.5M80 118.6v4.1M80 118.6l.5 1.1M80.5 119.7h.1M80.5 119.7v1.9"/>
<path d="M80.6 119.7v1.9M81.2 118.6h3.9M81.2 118.6v4.1M81.2 118.6l-.6 1.1M81.6 111v1h3v-1M81.7 112a.76 .76 0 0 1 .8 .8v5.8M84.5 112a.76 .76 0 0 0-.8 .8v5.8M85.1 118.6v4.1M85.1 118.6l.5 1.1M85.6 119.7h.1M85.6 119.7v1.9M85.7 119.7v1.9"/>
<path d="M86.2 118.6h3M86.2 118.6v4.1M86.2 118.6l-.5 1.1M86.7 111v1h.8M86.8 112a.76 .76 0 0 1 .8 .8v5.8M87.4 108.1l.4-7.2-.5-1.7a.17 .17 0 0 0-.2-.2 .17 .17 0 0 0-.1 .2l-.6 9.2-.2 .3v2.3h1M88.8 117.2v1.4M89.4 100.3l.4 5.4M90.3 118.6h3.1M90.8 113.9v4.7M92.1 112.6l-.1 6M92.1 108.6l-.3-7.7 .5-1.7a.17 .17 0 0 1 .1-.2 .17 .17 0 0 1 .2 .2l.6 9.2 .2 .3v2.3h-.4"/>
<path d="M92.8 112l-.2 .1M92.9 111.8v.2h-.3M93.4 118.6v4.1M93.4 118.6l.5 1.1M93.9 119.7h.1M93.9 119.7v1.9M94 119.7v1.9M94.5 118.6h3.9M94.5 118.6v4.1M94.5 118.6l-.5 1.1M94.7 108.4l-.2 .3M94.9 111v1h3.1v-1"/>
<path d="M95.1 112a.76 .76 0 0 1 .7 .8v5.8M97.1 112.8v5.8M97.9 112a.76 .76 0 0 0-.8 .8M98 111v1M98.4 118.6v4.1M98.4 118.6l.6 1.1M99 119.7h.1M99 119.7v1.9M99.1 119.7v1.9M99.6 118.6h4.5v4.1h-4.5M99.6 118.6v4.1M99.6 118.6l-.5 1.1"/>
<path d="M100 111v1h3.1v-1M100.2 112a.76 .76 0 0 1 .7 .8v5.8M103 112a.76 .76 0 0 0-.8 .8v5.8M139.6 113.5h3M139.7 113.6a.76 .76 0 0 1 .8 .7v10.4M142.5 113.6a.76 .76 0 0 0-.7 .7v10.4M144.7 113.5h3M144.8 113.6a.76 .76 0 0 1 .8 .7v10.4M147.6 113.6a.76 .76 0 0 0-.8 .7v10.4M149.8 113.5l2.5 .1M149.9 113.6a.76 .76 0 0 1 .7 .7v10.4M152.3 113.7l-.3 .2-.1 .4v9.6"/>
<path d="M154.4 113.7l.2 .2a1.54 1.54 0 0 1 .1 1.1M156.7 113.6a.76 .76 0 0 0-.7 .7v6.3M156.8 113.5l-2.4 .1M158.9 113.5h3M159 113.6a.76 .76 0 0 1 .8 .7v10.4M161.8 113.6a.76 .76 0 0 0-.8 .7v10.4M164 113.5h3M164.1 113.6a.76 .76 0 0 1 .8 .7v10.4M166.9 113.6a.76 .76 0 0 0-.8 .7v10.4M219.9 113.5h3.1M220.1 113.6a.76 .76 0 0 1 .7 .7v5.8M222.9 113.6a.76 .76 0 0 0-.8 .7v5.8"/>
<path d="M225 113.5h3.1M225.1 113.6a.76 .76 0 0 1 .8 .7v5.8M227.9 113.6a.76 .76 0 0 0-.7 .7v5.8M230.1 113.5l.6 .1M230.2 113.6l.5 .2M231 114.6v4.5M233.3 113.8l.2 .6M233.5 119.2v.9M235.5 113.6a.76 .76 0 0 0-.8 .7v5.8M235.6 113.5l-2.4 .1M237.7 113.5h3M237.8 113.6a.76 .76 0 0 1 .7 .7v5.8"/>
<path d="M240.6 113.6a.76 .76 0 0 0-.8 .7v5.8M242.7 113.5h3.1M242.9 113.6a.76 .76 0 0 1 .7 .7v5.8M245.7 113.6a.76 .76 0 0 0-.8 .7v5.8M24.5 122.7l.1 1h.8l.2-1M26.1 122.7v9.6l.3 .5h.7l.3-.5v-9.6M26.2 132.5h1.1M27.9 122.7l.1 1h.6l.1-1M29.2 121.6h.2M29.2 121.6l-.5 1.1M29.4 121.6l.5 1.1M29.9 122.7h3.9"/>
<path d="M29.9 122.7l.1 1h.5l.1-1M31.2 122.7v9.6l.3 .5h.7l.3-.5v-9.6M31.3 132.5h1M33 122.7l.1 1h.6l.1-1M34.3 121.6h.1M34.3 121.6l-.5 1.1M34.4 121.6l.6 1.1M35 122.7l.1 1h.5l.1-1M35 122.7h1.6M36.3 122.7v9.6l.2 .5h.8l.2-.5v-7.3M36.4 132.5h1M39.1 122.7h2.3"/>
<path d="M40 122.7v2.2M40.6 122.7l.1 1h.6l.1-1M41.9 121.6l-.5 1.1M41.9 121.6h.1M42 121.6l.5 1.1M42.5 122.7h4M42.5 122.7l.1 1h.6l.1-1M43.9 122.7v9.6l.2 .5h.8l.2-.5v-9.6M44 132.5h1M45.7 122.7l.1 1h.5l.2-1M47 121.6l-.5 1.1M47 121.6h.1"/>
<path d="M47.1 121.6l.5 1.1M47.6 122.7l.1 1h.6l.1-1M48.9 122.7v9.6l.3 .5h.7l.3-.5v-9.6M49.1 132.5h1M50.8 122.7l.1 1h.9l.1-1M75.7 122.7l.2 1h.8M76.4 123.7v.2M76.4 123.9h3.2M76.7 123.7h2.6M76.8 122.7l-.1 1M77.4 123.9v8.4l.3 .5h.7l.3-.5v-8.4M77.4 122.7v1"/>
<path d="M77.5 132.5h1M78.7 122.7v1M79.2 122.7l.1 1M79.6 123.9h.1M79.6 123.7v.2M79.7 123.7l-.1 .2M80 122.7l-.1 1h-.6M80.5 121.6h.1M80.5 121.6l-.5 1.1M80.6 121.6l.6 1.1M81.2 122.7h3.9M81.2 122.7l.1 1h.5"/>
<path d="M81.4 123.7l.1 .2M81.5 123.9h3.2M81.5 123.7v.2M81.8 123.7h2.6M81.9 122.7l-.1 1M82.5 123.9v8.4l.2 .5h.8l.2-.5v-8.4M82.5 122.7v1M82.6 132.5h1M83.7 122.7v1M84.3 122.7l.1 1M84.7 123.9h.1M84.7 123.7v.2"/>
<path d="M84.8 123.7l-.1 .2M85.1 122.7l-.1 1h-.6M85.6 121.6h.1M85.6 121.6l-.5 1.1M85.7 121.6l.5 1.1M86.2 122.7h3.9M86.2 122.7l.1 1h.6M86.5 123.7l.1 .2M86.6 123.9h3.2M86.6 123.7v.2M86.9 123.7h2.6M87 122.7l-.1 1"/>
<path d="M87.6 131.6v.7l.3 .5M87.6 122.7v1M87.6 123.9v3.4M87.7 132.5h.1M88.8 122.7v1M88.8 123.9v2.1M89.4 122.7l.1 1M89.8 123.9h.1M89.8 123.7v.2M89.9 123.7l-.1 .2M90.1 122.7l-.1 1h-.5M90.1 122.2v.5"/>
<path d="M90.2 122.5l-.1 .2M90.9 132.5h1M91.8 122.7h1.6M92 127.6v4.7l-.2 .5h-.8l-.2-.5v-3.4M92 122.7v.6M92.2 123.7h.5M92.3 123.9h.7M92.6 122.7l.1 1M93 123.7v.2M93.1 123.7l-.1 .2M93.4 122.7l-.2 1h-.5M93.9 121.6h.1"/>
<path d="M93.9 121.6l-.5 1.1M94 121.6l.5 1.1M94.5 122.7h3.9M94.5 122.7l.1 1h.6M94.8 123.7l.1 .2M94.9 123.9h3.2M94.9 123.7v.2M95.2 123.7h2.6M95.3 122.7l-.1 1M95.8 123.9v8.4l.3 .5h.7l.3-.5v-8.4M95.8 124.8h1.3M95.8 122.7v1"/>
<path d="M95.8 125.6h1.3M95.8 125.2h.1M95.8 123.9v8.4l.3 .5M95.9 132.5h1.1M97.1 122.7v1M97.7 122.7l.1 1M98.1 123.7v.2M98.2 123.7l-.1 .2M98.4 122.7l-.1 1h-.5M99 121.6h.1M99 121.6l-.6 1.1M99.1 121.6l.5 1.1"/>
<path d="M99.6 122.7l.1 1h.6M99.9 123.7v.2M99.9 123.9h3.3M100.3 123.7h2.6M100.4 122.7l-.1 1M100.9 123.9v8.4l.3 .5h.7l.3-.5v-8.4M100.9 122.7v1M101 132.5h1.1M102.2 122.7v1M102.8 122.7l.1 1M103.2 123.7v.2M103.8 122.7l-.1 1h-.8"/>
<path d="M138.8 128.8l.1 1h.9M139.4 129.8l.1 .2M139.5 130h3.2M139.5 129.8v.2M139.8 129.8h2.6M139.9 128.8l-.1 1M140.5 130v3.8l.3 .5h.7l.3-.5v-3.8M140.5 128.8v1M140.6 134h1M141.8 128.8v1M142.3 128.8l.1 1M142.7 129.8v.2"/>
<path d="M142.8 129.8l-.1 .2M143.1 124.7h-4.5v4.1h4.5M143.1 128.8l-.1 1h-.6M143.1 124.7v4.1M143.1 124.7l.5 1.1M143.6 127.7h.1M143.6 125.8h.1M143.6 125.8v1.9M143.6 127.7l-.5 1.1M143.7 125.8v1.9M143.7 127.7l.5 1.1M144.2 128.8h4"/>
<path d="M144.2 128.8l.2 1h.5M144.2 124.7h4M144.2 124.7v4.1M144.2 124.7l-.5 1.1M144.5 129.8l.1 .2M144.6 130h3.2M144.6 129.8v.2M144.9 129.8h2.6M145 128.8l-.1 1M145.6 130v3.8l.2 .5h.8l.2-.5v-3.8M145.6 128.8v1M145.7 134h1"/>
<path d="M146.8 128.8v1M147.4 128.8l.1 1M147.8 129.8v.2M147.9 129.8l-.1 .2M148.2 128.8l-.2 1h-.5M148.2 124.7v4.1M148.2 124.7l.5 1.1M148.7 127.7h.1M148.7 125.8h.1M148.7 125.8v1.9M148.7 127.7l-.5 1.1M148.8 127.7l.5 1.1"/>
<path d="M148.8 125.8v1.9M149.3 128.8h1.9M149.3 128.8l.1 1h.6M149.3 124.7h1.8M149.3 124.7v4.1M149.3 124.7l-.5 1.1M149.6 129.8l.1 .2M149.7 130h1.8M149.7 129.8v.2M150 129.8h1.4M150.1 128.8l-.1 1M150.6 130v3.8l.3 .5h.7l.3-.5v-2.2"/>
<path d="M150.6 128.8v1M150.8 134h1M153.2 128.3l.2 .5M153.4 128.8h3.9M153.4 128.8l.1 1h.5M153.4 128.1v.7M153.7 129.8v.2M153.7 130h3.2M154 129.8h2.6M154.1 128.8l-.1 1M154.7 130v3.8l.3 .5h.7l.3-.5v-3.8M154.7 128.8v1"/>
<path d="M154.8 134h1M156 128.8v1M156.5 128.8l.1 1M156.8 124.7h.5M156.9 129.8v.2M157 129.8l-.1 .2M157.3 128.8l-.1 1h-.6M157.3 124.7v4.1M157.3 124.7l.5 1.1M157.8 125.8v1.9M157.8 127.7l-.5 1.1M157.8 127.7h.1"/>
<path d="M157.8 125.8h.1M157.9 125.8v1.9M157.9 127.7l.5 1.1M158.4 128.8h4M158.4 128.8l.2 1h.5M158.4 124.7h4M158.4 124.7v4.1M158.4 124.7l-.5 1.1M158.7 129.8l.1 .2M158.8 130h3.2M158.8 129.8v.2M159.1 129.8h2.6"/>
<path d="M159.2 128.8l-.1 1M159.8 130v3.8l.2 .5h.8l.2-.5v-3.8M159.8 128.8v1M159.9 134h1M161 128.8v1M161.6 128.8l.1 1M162 129.8v.2M162.1 129.8l-.1 .2M162.4 128.8l-.1 1h-.6M162.4 124.7v4.1M162.4 124.7l.5 1.1M162.9 125.8v1.9"/>
<path d="M162.9 127.7l-.5 1.1M162.9 127.7h.1M162.9 125.8h.1M163 127.7l.5 1.1M163 125.8v1.9M163.5 124.7h4.5v4.1h-4.5M163.5 128.8l.1 1h.6M163.5 124.7v4.1M163.5 124.7l-.5 1.1M163.8 129.8l.1 .2M163.9 130h3.2M163.9 129.8v.2"/>
<path d="M164.2 129.8h2.6M164.3 128.8l-.1 1M164.9 130v3.8l.2 .5h.8l.2-.5v-3.8M164.9 128.8v1M165 134h1M166.1 128.8v1M166.7 128.8l.1 1M167.1 129.8v.2M167.2 129.8l-.1 .2M167.8 128.8l-.1 1h-.9M219.2 124.2l.1 1h.9M219.8 125.2v.3"/>
<path d="M219.8 125.5h3.2M220.2 125.2h2.6M220.3 124.2l-.1 1M220.8 125.5v8.3l.3 .5h.7l.3-.5v-8.3M220.8 124.2v1M220.9 134h1.1M222.1 124.2v1M222.7 124.2l.1 1M223.1 125.5h.1M223.1 125.2v.3M223.4 124.2l-.1 1h-.5M223.4 120.1h-4.5v4.1h4.5"/>
<path d="M223.4 120.1v4.1M223.4 120.1l.5 1.1M223.9 123.1h.2M223.9 121.2h.2M223.9 121.2v1.9M223.9 123.1l-.5 1.1M224.1 123.1l.5 1.1M224.1 121.2v1.9M224.6 124.2l.1 1h.5M224.6 124.2h3.9M224.6 120.1h3.9M224.6 120.1v4.1"/>
<path d="M224.6 120.1l-.5 1.1M224.9 125.2v.3M224.9 125.5h3.2M225.2 125.2h2.6M225.3 124.2l-.1 1M225.9 125.5v8.3l.3 .5h.7l.3-.5v-8.3M225.9 124.2v1M226 134h1M227.2 124.2v1M227.7 124.2l.1 1M228.2 125.5h.1M228.2 125.2v.3"/>
<path d="M228.5 124.2l-.1 1h-.6M228.5 120.1v1.5M228.5 123.6v.6M228.5 120.1l.5 1M228.6 124l-.1 .2M229.7 120.1h.3M229.7 120.1v.3M229.7 120.1l-.3 .6M231 121.7v1.7M231.5 121.2h.1M231.5 121.2v1.9M231.5 123.1l-.4 .8"/>
<path d="M231.5 123.1h.1M231.6 123.1l.5 1.1M231.6 121.2v1.9M231.8 120.8l-.2 .4M232.1 124.2l.2 1h.5M232.1 124.2h4M232.1 120.5v3.7M232.4 125.2l.1 .3M232.5 125.5h3.2M232.5 125.2v.3M232.5 120.1h3.6M232.8 125.2h2.6"/>
<path d="M232.9 124.2l-.1 1M233.5 124.2v1M233.5 125.5v8.3l.2 .5h.8l.2-.5v-8.3M233.6 134h1M234.7 124.2v1M235.3 124.2l.1 1M235.7 125.2v.3M235.8 125.2l-.1 .3M236.1 124.2l-.1 1h-.6M236.1 120.1v4.1M236.1 120.1l.5 1.1M236.6 121.2v1.9"/>
<path d="M236.6 123.1l-.5 1.1M236.6 123.1h.1M236.6 121.2h.1M236.7 121.2v1.9M236.7 123.1l.5 1.1M237.2 124.2l.1 1h.6M237.2 124.2h3.9M237.2 120.1h3.9M237.2 120.1v4.1M237.2 120.1l-.5 1.1M237.5 125.2l.1 .3M237.6 125.5h3.2"/>
<path d="M237.6 125.2v.3M237.9 125.2h2.6M238 124.2l-.1 1M238.5 125.5v8.3l.3 .5h.8l.2-.5v-8.3M238.5 124.2v1M238.5 126.3h1.3M238.5 127.1h1.3M238.7 134h1M239.8 124.2v1M240.4 124.2l.1 1M240.8 125.2v.3M240.9 125.2l-.1 .3"/>
<path d="M241.1 124.2l-.1 1h-.5M241.1 120.1v4.1M241.1 120.1l.6 1.1M241.7 121.2v1.9M241.7 123.1l-.6 1.1M241.7 123.1h.1M241.7 121.2h.1M241.8 123.1l.5 1.1M241.8 121.2v1.9M242.3 124.2l.1 1h.6M242.3 120.1h4.5v4.1h-4.5M242.3 120.1v4.1"/>
<path d="M242.3 120.1l-.5 1.1M242.6 125.2v.3M242.7 125.5h.1M242.7 125.5h3.2M243 125.2h2.6M243.1 124.2l-.1 1M243.6 125.5v8.3l.3 .5h.7l.3-.5v-8.3M243.6 124.2v1M243.8 134h1M244.9 124.2v1M245.5 124.2l.1 1M245.9 125.2v.3"/>
<path d="M246.5 124.2l-.1 1h-.8"/>
</g>
<g font-size="4.2">
<text x="4.8" y="8.9">REVISION CK</text>
<text x="216.6" y="206.8">ESQ-1XX-XX-X-X-XXX-XX-X-XX</text>
</g>
<g font-size="3.4">
<text x="40" y="63.9">LOAD CONTACT</text>
<text x="115.5" y="65.5">PRESS ON -MW</text>
<text x="199.4" y="63.5">PRESS ON</text>
<text x="198.8" y="66.8">SSW BODY</text>
<text x="117.8" y="75.9">IN-PROCESS</text>
<text x="22.3" y="142.2">LOAD CONTACT</text>
<text x="77" y="143">PRESS ON -MW</text>
<text x="146.3" y="141.3">PRESS ON</text>
<text x="215.4" y="141.5">REPRESS STACKER BODY</text>
<text x="145.6" y="144.6">SSW BODY</text>
<text x="210.7" y="144.8">AND -MW TO PROPER &quot;C&quot; DIM</text>
<text x="110.4" y="160.3">IN-PROCESS</text>
</g>
<g font-size="3">
<text x="236.8" y="198.3">ESQ STRIP ASM</text>
<text x="218.9" y="211.4">WITHTTAKER</text>
<text x="238.1" y="211.4">9-11-98</text>
</g>
<g font-size="2.7" fill="#f0f">
<text x="167.6" y="39.2">&quot;D&quot;</text>
<text x="173.2" y="39.2">.010[0.25]</text>
<text x="20.8" y="53.8">.09</text>
<text x="26.1" y="53.8">2.29</text>
<text x="97.6" y="53.8">.09</text>
<text x="102.9" y="53.8">2.29</text>
<text x="250.9" y="112.4">&quot;C&quot;</text>
<text x="256.7" y="112.4">.010[0.25]</text>
<text x="116.4" y="116.9">&quot;D&quot;</text>
<text x="122" y="116.9">.010[0.25]</text>
<text x="171.8" y="114.8">&quot;C&quot;</text>
<text x="178.3" y="114.8">.010[0.25]</text>
<text x="197.7" y="116.9">&quot;D&quot;</text>
<text x="203.3" y="116.9">.010[0.25]</text>
<text x="9.9" y="129.3">.18</text>
<text x="15.3" y="129.3">4.57</text>
<text x="62.2" y="129.3">.18</text>
<text x="67.5" y="129.3">4.57</text>
<text x="256.6" y="130.8">&quot;B&quot;</text>
</g>
<g font-size="2.7">
<text x="117.4" y="78.9">-12, -33, -37, -58</text>
<text x="104.6" y="163.3">-13, -14, -23, -24, -34, -38</text>
<text x="104.6" y="166.1">-39, -44, -48, -49, -59, -69</text>
<text x="212.4" y="211.5">BY:</text>
<text x="255" y="211.4">SHEET 3 OF 4</text>
</g>
<g font-size="1.9">
<text x="222.9" y="188.6">520 PARK EAST BLVD, NEW ALBANY, IN 47150</text>
<text x="222.9" y="191">PHONE: 812-944-6733</text>
<text x="245.5" y="191">FAX: 812-948-5047</text>
<text x="222.9" y="193.4">e-Mail</text>
<text x="230" y="193.4">info@SAMTEC.com</text>
<text x="251.1" y="193.4">code 55322</text>
</g>
<g font-size="1.8">
<text x="212.3" y="196.4">DESCRIPTION:</text>
<text x="212.4" y="202.9">DWG. NO.</text>
</g>
<g font-size="1.7">
<text x="176.5" y="178.7">*</text>
<text x="184.5" y="178.3">PROPRIETARY NOTE</text>
<text x="206.7" y="178.7">*</text>
<text x="181.7" y="198.3">DO NOT SCALE DRAWING</text>
<text x="186.2" y="204.3">SHEET SCALE: 1:1</text>
<text x="120.9" y="211.5">F:\DWG\MISC\MKTG\ESQ-1XX-XX-X-X-XXX-XX-X-XX-MKT.SLDDRW</text>
</g>
<g font-size="1.4" fill="#1f497d">
<text x="175.7" y="180.3">THIS DOCUMENT CONTAINS CONFIDENTIAL AND</text>
<text x="175.7" y="182.1">PROPRIETARY INFORMATION AND ALL DESIGN,</text>
<text x="175.7" y="183.9">MANUFACTURING, REPRODUCTION, USE, PATENT RIGHTS</text>
<text x="175.7" y="185.7">AND SALES RIGHTS ARE EXPRESSLY RESERVED BY SAMTEC,</text>
<text x="175.7" y="187.5">INC. THIS DOCUMENT SHALL NOT BE DISCLOSED, IN WHOLE</text>
<text x="175.7" y="189.3">OR PART, TO ANY UNAUTHORIZED PERSON OR ENTITY NOR</text>
<text x="175.7" y="191.1">REPRODUCED, TRANSFERRED OR INCORPORATED IN ANY</text>
<text x="175.7" y="192.9">OTHER PROJECT IN ANY MANNER WITHOUT THE EXPRESS</text>
<text x="175.7" y="194.7">WRITTEN CONSENT OF SAMTEC, INC.</text>
</g>
</svg>
